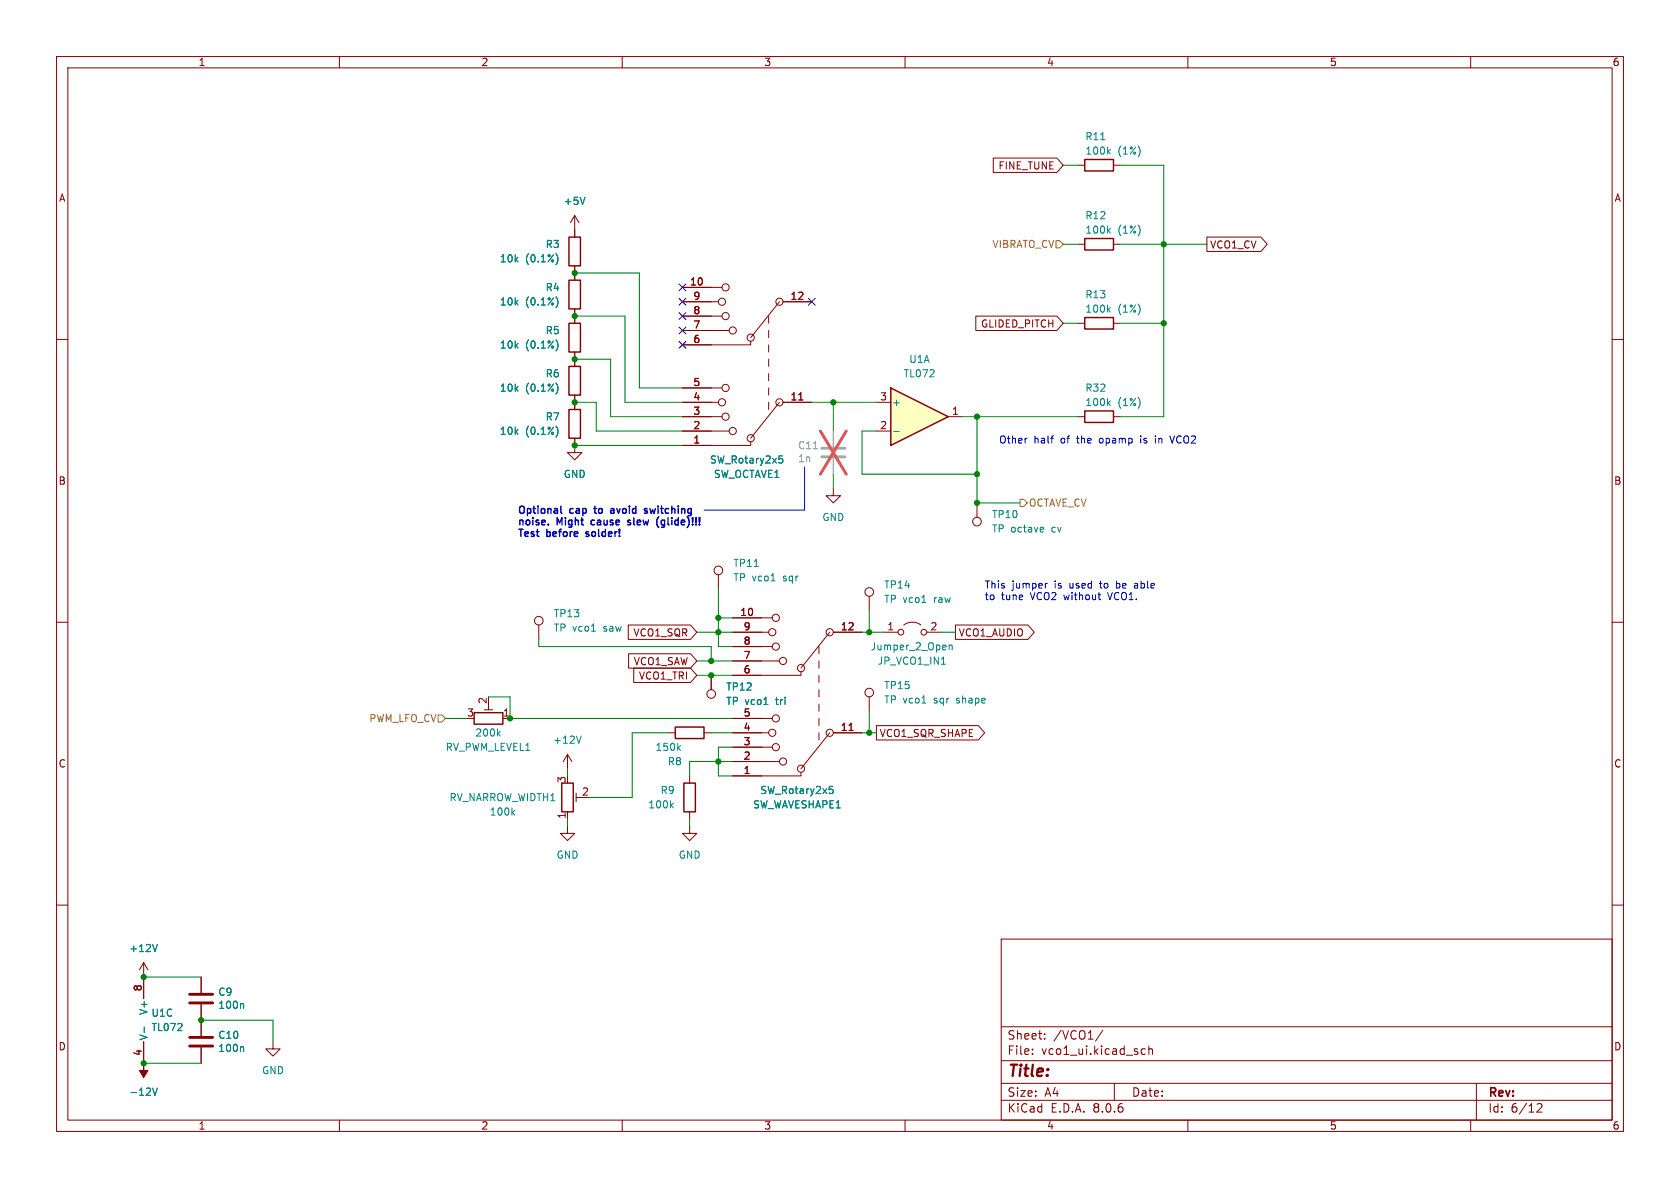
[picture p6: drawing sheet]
<svg xmlns="http://www.w3.org/2000/svg" width="297mm" height="210mm" viewBox="0 0 297 210" stroke-linecap="round" stroke-linejoin="round" font-family="sans-serif">
<g fill="none" stroke="#840000" stroke-width=".18">
<path d="M10 10h277v190h-277zM12 12h273v186h-273zM60 10v2M110 10v2M160 10v2M210 10v2M260 10v2M190.5 29.2h1.3M196.8 29.2h1.3M10 60h2M101.6 40.6v1.3M101.6 47v1.3"/>
<path d="M190.5 57.2h1.3M190.5 43.2h1.3M196.8 57.2h1.3M196.8 43.2h1.3M285 60h2M190.5 73.7h1.3M196.8 73.7h1.3M172.7 88.9v2.5M10 110h2M95.2 110.5v2.5M125.7 119.4v2.5M127 101.6v2.5"/>
<path d="M129.5 111.8h6.4M129.5 116.8h8.3M129.5 109.2h7M129.5 114.3h7M141.6 118.7v.7h-12.1M144.8 114.3v1.3M144.8 116.8v1.3M144.8 119.4v1.3M146.7 111.8l-5.1 6.3M147.3 111.8h5.1M156.2 111.8h2.5M159.8 110.5a2.54 2.54 0 0 1 3 0"/>
<path d="M163.8 111.8h2.6M285 110h2M118.1 129.5h1.3M121.9 137.2v1.2M124.5 129.5h1.2M129.5 134.6h8.3M129.5 127h7M129.5 132.1h7M129.5 129.5h6.4M141.6 136.5v.7h-12.1M144.8 121.9v1.3M144.8 124.5v1.2"/>
<path d="M144.8 127v1.3M144.8 129.5v1.3M146.7 129.5l-5.1 6.4M147.3 129.5h5.1M150.1 129.1h.7M153.7 123.2v2.5M10 160h2M121.9 146.1v1.2h1.3l-1.3 1.3-1.3-1.3h1.3M121.9 143.5v1.3M285 160h2M25.4 170.2v6.3M25.4 170.2l-.8 1.3"/>
<path d="M25.4 170.2l.8 1.3M177 166h108v32h-108zM25.4 184.2v3.8M60 198v2M110 198v2M160 198v2M177 194.5h108M177 191.5h108M177 187.5h108M177 181.5h108M182.5 186.3v.1M182.5 185.5v.1"/>
<path d="M184.7 183.6v.1M184.7 182.8v.1M195 182.1l-1.3 2M197 191.5v3M201.7 186.1l.3 .3 .5-.1M202.5 185.5l-.5-.1-.3 .3M203.1 185.5l.2-.1 .4 .1v.9M203.1 184.9v1.5M210 198v2M260 198v2M261 191.5v6.5M271.7 195.2l.6-.1 .2 .1 .1 .3-.9 1.1h.9"/>
<circle cx="172.7" cy="92.2" r=".76"/>
<circle cx="95.2" cy="109.7" r=".76"/>
<circle cx="127" cy="100.8" r=".76"/>
<circle cx="136.5" cy="111.8" r=".63"/>
<circle cx="137.2" cy="109.2" r=".63"/>
<circle cx="137.2" cy="114.3" r=".63"/>
<circle cx="138.4" cy="116.8" r=".63"/>
<circle cx="141.6" cy="118.1" r=".63"/>
<circle cx="146.7" cy="111.8" r=".63"/>
<circle cx="159.3" cy="111.8" r=".51"/>
<circle cx="163.3" cy="111.8" r=".51"/>
<circle cx="125.7" cy="122.7" r=".76"/>
<circle cx="136.5" cy="129.5" r=".63"/>
<circle cx="137.2" cy="127" r=".63"/>
<circle cx="137.2" cy="132.1" r=".63"/>
<circle cx="138.4" cy="134.6" r=".63"/>
<circle cx="141.6" cy="135.9" r=".63"/>
<circle cx="146.7" cy="129.5" r=".63"/>
<circle cx="153.7" cy="122.4" r=".76"/>
</g>
<path d="M191.8 28.2h5v2h-5zM100.6 41.9h2v5.1h-2zM191.8 56.1h5v2.1h-5zM191.8 42.2h5v2h-5zM191.8 72.6h5v2.1h-5zM119.4 128.5h5.1v2.1h-5.1zM120.9 138.4h2v5.1h-2z" fill="none" stroke="#840000" stroke-width=".25"/>
<g fill="none" stroke="#008484" stroke-width=".18">
<path d="M194.6 24.7h.7M195.9 26.8l.4 .4M196.3 26.4l-.5 .5M98.6 45.4v.8M195.9 54.7l.4 .5M195.9 40.7l.4 .5M196.3 54.3l-.5 .5M196.3 40.4l-.5 .5M195.9 71.2l.4 .5M196.3 70.9l-.5 .4M184.3 93.2l.2 .3-.6 .1M184.4 94l-.1 .1"/>
<path d="M104.6 111.6h.7M133.3 100.1h.8M136.3 102.7h.7M166.4 117.4h.8M167.8 114v.9M167.8 114.2l.2-.2 .3 .1v.8M119.9 132.2l.4 .5M120.3 131.8l-.5 .5M135 124.5h.8M146.6 139h.6M146.6 139.6l.4-.1 .3 .2-.1 .5h-.6M163 124.3h.7"/>
<path d="M118.7 142.3l.3 .5M119 142l-.5 .5M27.8 166.9l-.4 1.3M25.5 181.6v.9M27 192.3l.4 1.3 .4-1.3"/>
</g>
<path d="M25.4 188v1.2h.8l-.8 1.3-.8-1.3h.8z" fill="#840000" stroke="#840000" stroke-width=".18"/>
<path d="M157.5 68.6l10.1 5.1-10.1 5z" fill="#ffffc2"/>
<path d="M100.6 49.5h2v5.1h-2zM100.6 57.2h2v5h-2zM100.6 64.8h2v5.1h-2zM100.6 72.4h2v5.1h-2zM157.5 68.6l10.1 5.1-10.1 5zM83.8 126h5.1v2h-5.1zM99.3 138.4h2v5.1h-2z" fill="none" stroke="#840000" stroke-width=".25"/>
<g fill="none" stroke="#840000" stroke-width=".18">
<path d="M101.6 38.1l-.8 1.3M101.6 38.1v3.8M101.6 38.1l.8 1.3M175.6 27.9h11.2l1.2 1.3-1.2 1.3h-11.2zM101.6 47v2.5M101.6 54.6v2.6M120.6 58.4h8.3M120.6 50.8h7M120.6 55.9h7M120.6 53.3h6.4M135.9 55.9v1.3M135.9 58.4v1.3"/>
<path d="M137.8 53.3l-5.1 6.4M138.4 53.3h5.1M172.5 55.9h14.3l1.2 1.3-1.2 1.2h-14.3zM213.4 41.9h9.5l1.1 1.3-1.1 1.3h-9.5zM101.6 77.5v2.5h1.3l-1.3 1.3-1.3-1.3h1.3M101.6 62.2v2.6M101.6 69.9v2.5M120.6 73.7h7M120.6 76.2h8.3M120.6 71.1h6.4M120.6 68.6h7M132.7 60.3v.7h-12.1"/>
<path d="M132.7 78.1v.6h-12.1M135.9 61v1.2M135.9 63.5v1.3M135.9 66v1.3M135.9 68.6v1.3M135.9 71.1v1.3M137.8 71.1l-5.1 6.4M138.4 71.1h5.1M141.2 70.7h.7M154.9 76.2h2.6M154.9 71.1h2.6M167.6 73.7h2.6"/>
<path d="M147.3 86.4v1.2h1.3l-1.3 1.3-1.3-1.3h1.3M111.1 110.5h11l1.1 1.3-1.1 1.2h-11zM111.1 115.6h11l1.1 1.2-1.1 1.3h-11zM112 118.1h10.1l1.1 1.3-1.1 1.3h-10.1zM125.7 119.4v2.5M129.5 109.2h5.1M129.5 111.8h5.1M129.5 119.4h5.1M129.5 116.8h5.1M129.5 114.3h5.1M147.3 111.8h5.1M153.7 105.4v2.6"/>
<path d="M168.9 110.5h12.8l1.1 1.3-1.1 1.2h-12.8zM85.6 125.5h1.5M86.4 124.5v1M88.9 127h1.3M100.3 133.4v2.5M100.3 133.4l-.7 1.2M100.3 133.4l.8 1.2M129.5 127h5.1M129.5 137.2h5.1M129.5 134.6h5.1M129.5 132.1h5.1M129.5 129.5h5.1"/>
<path d="M147.3 129.5h5.1M150.1 129.1h.7M154.9 128.3h18.1l1.1 1.2-1.1 1.3h-18.1zM100.3 146.1v1.2h1.3l-1.3 1.3-1.2-1.3h1.2M100.3 143.5v1.3M101.9 140.2v1.5M101.9 141h1M25.4 172.7v3.8M35.6 172.7v2.8M35.6 177.5v5.6M25.4 184.2v3.8M35.6 185.2v2.8"/>
<path d="M48.3 184.2v1.2h1.2l-1.2 1.3-1.3-1.3h1.3"/>
<circle cx="127.6" cy="53.3" r=".63"/>
<circle cx="128.3" cy="55.9" r=".63"/>
<circle cx="128.3" cy="50.8" r=".63"/>
<circle cx="129.5" cy="58.4" r=".63"/>
<circle cx="132.7" cy="59.7" r=".63"/>
<circle cx="137.8" cy="53.3" r=".63"/>
<circle cx="127.6" cy="71.1" r=".63"/>
<circle cx="128.3" cy="73.7" r=".63"/>
<circle cx="128.3" cy="68.6" r=".63"/>
<circle cx="129.5" cy="76.2" r=".63"/>
<circle cx="132.7" cy="77.5" r=".63"/>
<circle cx="137.8" cy="71.1" r=".63"/>
<circle cx="153.7" cy="104.6" r=".76"/>
</g>
<g fill="none" stroke="#008484" stroke-width=".18">
<path d="M103.4 34.9l-.4 1.2M98.6 53v.9M98.6 45.4v.8M98.6 60.6v.9M98.6 68.3v.8M98.6 75.9v.8M158 76.3h1M137.7 80.6h.6M137.7 81.1h.5l.2 .2-.1 .5h-.6M163 106.5h.7M88.1 129.6l.3 .5M88.4 129.3l-.4 .5"/>
<path d="M102.7 130.1l-.4 1.3M135 124.5h.8M146.6 139h.6M146.6 139.6l.4-.1 .3 .2-.1 .5h-.6M90.6 143.6l.4 .5M91 143.2l-.5 .5M27.8 166.9l-.4 1.3M42.9 177.4l.2 .2v.7M25.5 181.6v.9M27 192.3l.4 1.3 .4-1.3M42.9 185l.2 .2v.7"/>
</g>
<path d="M145.3 79.2h4.1M145.3 80.8h4.1" fill="none" stroke="#a1a1a1" stroke-width=".51"/>
<path d="M143.8 79.3h.7M147.3 76.2v2.8M147.3 81v2.8" fill="none" stroke="#a1a1a1" stroke-width=".18"/>
<path d="M145 76.2l4.6 7.6M149.6 76.2l-4.6 7.6" fill="none" stroke="#e65255" stroke-width=".46"/>
<path d="M33.5 177.3h4.1M33.5 175.8h4.1M33.5 184.9h4.1M33.5 183.4h4.1" fill="none" stroke="#840000" stroke-width=".51"/>
<path d="M186.7 42.5h.6l.7 .7-.7 .6h-.6zM180.3 88.3h.7l.6 .6-.6 .6h-.7zM77.5 126.4h.6l.6 .6-.6 .6h-.6z" fill="none" stroke="#848400" stroke-width=".18"/>
<g fill="none" stroke="#0000c2" stroke-width=".25">
<path d="M99.2 89.5v1.1l.1 .1M103.6 94.8h.1M103.6 94v.3M104.5 92.1v.6M105 89.9h.5M108 90l.4-.1 .1 .2M108.5 90.2l-.4 .1-.2 .1 .2 .3h.4M111.4 92l-.3-.1-.1 .2v.2l.4 .1v.3h-.4M114.1 89.9l.3 .1M114.1 90.3l.3 .1 .1 .2-.2 .1h-.3M114.9 89.9l.2 .8M116.9 93.1l.3 .1"/>
<path d="M117.1 91.9l-.2 .3v.3l.2 .3"/>
</g>
<g fill="none" stroke="#0000c2" stroke-width=".18">
<path d="M181.5 77.5h.1M185.8 77.5h.4M186.1 77.1h.1M201.7 77.1v.1M201.7 77.5v.8M204.3 77.1v.1M204.3 77.5v.8M206.8 77.1l.4 1.2 .5-1.2M142.2 82.6v7.6h-17.7M185.2 103.1l-.3 .1M194.1 105.2h.5M194.5 106h.1"/>
<path d="M195.8 104.7l.4 1.3M197.4 102.7v1.3M197.4 103.9l.1 .1M197.5 103.1l-.1 .1M200.9 103.1l-.3 .1M201 103.5h-.3l-.2 .2 .1 .2 .4 .1"/>
</g>
<g fill="none" stroke="#008400" stroke-width=".18">
<path d="M188 29.2h2.5M198.1 29.2h7.6v44.5h-7.6M101.6 55.9h8.9v15.2h10.1M101.6 48.3h11.4v20.3h7.6M188 43.2h2.5M188 57.2h2.5M198.1 43.2h15.3M198.1 57.2h7.6M101.6 71.1h3.8v5.1h15.2M101.6 63.5h6.3v10.2h12.7M101.6 78.7h19M143.5 71.1h11.4"/>
<path d="M147.3 71.1v5.1M154.9 76.2h-2.5v7.6h20.3M170.2 73.7h20.3M172.7 73.7v15.2h7.6M147.3 83.8v2.6M95.2 113v1.3h30.5v2.5M123.2 111.8h6.3M123.2 116.8h6.3M123.2 119.4h6.3M127 104.1v10.2h2.5M127 109.2h2.5M152.4 111.8h3.8"/>
<path d="M153.7 108v3.8M166.4 111.8h2.5M78.7 127h3.8M86.4 123.2h3.8v3.8h39.3M100.3 135.9v1.3M118.1 129.5h-6.3v11.5h-7.7M125.7 129.5h3.8M129.5 132.1h-2.5v5.1h2.5M129.5 134.6h-7.6v2.6M152.4 129.5h2.5M153.7 125.7v3.8M100.3 144.8v1.3"/>
<path d="M121.9 144.8v1.3M25.4 172.7h10.2M25.4 188h10.2M35.6 180.3h12.7v3.9"/>
</g>
<path d="M120 57.8l1.3 1.2M120 55.3l1.3 1.2M120 52.7l1.3 1.2M120 50.2l1.3 1.2M121.3 57.8l-1.3 1.2M121.3 55.3l-1.3 1.2M121.3 52.7l-1.3 1.2M121.3 50.2l-1.3 1.2M142.9 52.7l1.2 1.2M144.1 52.7l-1.2 1.2M120 60.4l1.3 1.2M121.3 60.4l-1.3 1.2" fill="none" stroke="#000084" stroke-width=".18"/>
<g fill="#008400" stroke="#008400" stroke-width=".18">
<circle cx="25.4" cy="188" r=".46"/>
<circle cx="25.4" cy="172.7" r=".46"/>
<circle cx="90.2" cy="127" r=".46"/>
<circle cx="35.6" cy="180.3" r=".46"/>
<circle cx="101.6" cy="71.1" r=".46"/>
<circle cx="101.6" cy="78.7" r=".46"/>
<circle cx="147.3" cy="71.1" r=".46"/>
<circle cx="101.6" cy="63.5" r=".46"/>
<circle cx="101.6" cy="48.3" r=".46"/>
<circle cx="101.6" cy="55.9" r=".46"/>
<circle cx="172.7" cy="73.7" r=".46"/>
<circle cx="172.7" cy="83.8" r=".46"/>
<circle cx="205.7" cy="57.2" r=".46"/>
<circle cx="172.7" cy="88.9" r=".46"/>
<circle cx="205.7" cy="43.2" r=".46"/>
<circle cx="127" cy="134.6" r=".46"/>
<circle cx="127" cy="111.8" r=".46"/>
<circle cx="125.7" cy="116.8" r=".46"/>
<circle cx="153.7" cy="129.5" r=".46"/>
<circle cx="125.7" cy="119.4" r=".46"/>
<circle cx="127" cy="109.2" r=".46"/>
<circle cx="153.7" cy="111.8" r=".46"/>
</g>
<text font-size="2.8" fill="#840000" x="178" y="190.9">Title:</text>
<g font-size="2.1" fill="#840000">
<text x="178" y="184">Sheet:</text>
<text x="186.2" y="184">/VCO1/</text>
<text x="178" y="186.7">File:</text>
<text x="184.1" y="186.7">vco1_ui.kicad_sch</text>
<text x="178" y="196.9">KiCad</text>
<text x="178" y="194.1">Size:</text>
<text x="184.7" y="194.1">A4</text>
<text x="185.7" y="196.9">E.D.A.</text>
<text x="193.3" y="196.9">8.0.6</text>
<text x="200" y="194.1">Date:</text>
<text x="263" y="194.3">Rev:</text>
<text x="263" y="196.9">Id:</text>
<text x="267.1" y="196.9">6/12</text>
</g>
<g font-size="1.8" fill="#840000">
<text x="35" y="11.9">1</text>
<text x="85" y="11.9">2</text>
<text x="135" y="11.9">3</text>
<text x="185" y="11.9">4</text>
<text x="235" y="11.9">5</text>
<text x="285" y="11.9">6</text>
<text x="10.3" y="35.9">A</text>
<text x="176.4" y="30.2">FINE_TUNE</text>
<text x="285.3" y="35.9">A</text>
<text x="213.8" y="44.1">VCO1_CV</text>
<text x="121.9" y="50.5">10</text>
<text x="122.5" y="53.1">9</text>
<text x="139.7" y="53.1">12</text>
<text x="122.5" y="58.2">7</text>
<text x="122.5" y="55.6">8</text>
<text x="173.3" y="58.1">GLIDED_PITCH</text>
<text x="122.5" y="60.7">6</text>
<text x="122.5" y="70.9">4</text>
<text x="122.5" y="68.3">5</text>
<text x="139.7" y="70.9">11</text>
<text x="155.5" y="70.9">3</text>
<text x="122.5" y="75.9">2</text>
<text x="122.5" y="73.4">3</text>
<text x="155.5" y="75.9">2</text>
<text x="168.2" y="73.4">1</text>
<text x="122.5" y="78.5">1</text>
<text x="10.3" y="85.9">B</text>
<text x="285.3" y="85.9">B</text>
<text x="111.9" y="112.7">VCO1_SQR</text>
<text x="130.8" y="109">10</text>
<text x="131.4" y="111.5">9</text>
<text x="148.5" y="111.5">12</text>
<text x="156.8" y="111.5">1</text>
<text x="164.4" y="111.5">2</text>
<text x="169.4" y="112.7">VCO1_AUDIO</text>
<text x="111.9" y="117.8">VCO1_SAW</text>
<text x="131.4" y="119.1">6</text>
<text x="131.4" y="116.6">7</text>
<text x="131.4" y="114">8</text>
<text x="86.1" y="124.5" transform="rotate(-90 86.1 124.5)">2</text>
<text x="112.8" y="120.3">VCO1_TRI</text>
<text x="82.5" y="126.7">3</text>
<text x="88.8" y="126.7">1</text>
<text x="131.4" y="131.8">3</text>
<text x="131.4" y="129.3">4</text>
<text x="131.4" y="126.7">5</text>
<text x="148.5" y="129.3">11</text>
<text x="155.4" y="130.5">VCO1_SQR_SHAPE</text>
<text x="10.3" y="135.9">C</text>
<text x="131.4" y="136.9">1</text>
<text x="131.4" y="134.4">2</text>
<text x="285.3" y="135.9">C</text>
<text x="100.1" y="138.5" transform="rotate(-90 100.1 138.5)">3</text>
<text x="102.8" y="140.7">2</text>
<text x="100.1" y="144.9" transform="rotate(-90 100.1 144.9)">1</text>
<text x="25.1" y="175.3" transform="rotate(-90 25.1 175.3)">8</text>
<text x="10.3" y="185.9">D</text>
<text x="285.3" y="185.9">D</text>
<text x="25.1" y="186.8" transform="rotate(-90 25.1 186.8)">4</text>
<text x="35" y="199.9">1</text>
<text x="85" y="199.9">2</text>
<text x="135" y="199.9">3</text>
<text x="185" y="199.9">4</text>
<text x="235" y="199.9">5</text>
<text x="285" y="199.9">6</text>
</g>
<g font-size="1.8" fill="#008484">
<text x="191.8" y="27.5">100k</text>
<text x="191.8" y="25">R11</text>
<text x="197.6" y="27.5">(1%)</text>
<text x="99.6" y="36.4">+5V</text>
<text x="191.8" y="41.5">100k</text>
<text x="191.8" y="39">R12</text>
<text x="197.6" y="41.5">(1%)</text>
<text x="88.3" y="46.6">10k</text>
<text x="92.9" y="46.6">(0.1%)</text>
<text x="96.4" y="44">R3</text>
<text x="96.4" y="51.7">R4</text>
<text x="191.8" y="52.9">R13</text>
<text x="88.3" y="54.2">10k</text>
<text x="92.9" y="54.2">(0.1%)</text>
<text x="96.4" y="59.3">R5</text>
<text x="191.8" y="55.5">100k</text>
<text x="197.6" y="55.5">(1%)</text>
<text x="88.3" y="61.8">10k</text>
<text x="92.9" y="61.8">(0.1%)</text>
<text x="160.6" y="64.4">U1A</text>
<text x="88.3" y="69.4">10k</text>
<text x="92.9" y="69.4">(0.1%)</text>
<text x="96.4" y="66.9">R6</text>
<text x="157.6" y="72">+</text>
<text x="159.6" y="66.9">TL072</text>
<text x="191.8" y="72">100k</text>
<text x="191.8" y="69.4">R32</text>
<text x="197.6" y="72">(1%)</text>
<text x="88.3" y="77.1">10k</text>
<text x="92.9" y="77.1">(0.1%)</text>
<text x="96.4" y="74.5">R7</text>
<text x="125.4" y="82.1">SW_Rotary2x5</text>
<text x="99.6" y="84.7">GND</text>
<text x="126.1" y="84.7">SW_OCTAVE1</text>
<text x="145.3" y="92.3">GND</text>
<text x="175.3" y="94.3">TP octave</text>
<text x="175.3" y="91.8">TP10</text>
<text x="186" y="94.3">cv</text>
<text x="129.5" y="100.4">TP11</text>
<text x="129.5" y="103">TP vco1</text>
<text x="138.5" y="103">sqr</text>
<text x="156.2" y="104.2">TP14</text>
<text x="156.2" y="106.8">TP vco1</text>
<text x="165.2" y="106.8">raw</text>
<text x="97.8" y="111.9">TP vco1</text>
<text x="97.8" y="109.3">TP13</text>
<text x="106.8" y="111.9">saw</text>
<text x="153.8" y="115.2">Jumper_2_Open</text>
<text x="155.1" y="117.7">JP_VCO1_IN1</text>
<text x="128.3" y="122.3">TP12</text>
<text x="128.3" y="124.8">TP vco1</text>
<text x="137.3" y="124.8">tri</text>
<text x="156.2" y="124.6">TP vco1</text>
<text x="156.2" y="122">TP15</text>
<text x="165.2" y="124.6">sqr</text>
<text x="169.3" y="124.6">shape</text>
<text x="83.9" y="130.4">200k</text>
<text x="97.7" y="131.7">+12V</text>
<text x="78.7" y="132.9">RV_PWM_LEVEL1</text>
<text x="115.8" y="132.9">150k</text>
<text x="118" y="135.5">R8</text>
<text x="79.4" y="141.8">RV_NARROW_WIDTH1</text>
<text x="114.5" y="143.1">100k</text>
<text x="116.7" y="140.6">R9</text>
<text x="133" y="143.1">SW_WAVESHAPE1</text>
<text x="134.3" y="140.6">SW_Rotary2x5</text>
<text x="86.5" y="144.4">100k</text>
<text x="98.3" y="152">GND</text>
<text x="119.9" y="152">GND</text>
<text x="22.8" y="168.5">+12V</text>
<text x="26.3" y="179.5" transform="rotate(-90 26.3 179.5)">V+</text>
<text x="26.7" y="179.9">U1C</text>
<text x="38.5" y="176.2">C9</text>
<text x="38.5" y="178.5">100n</text>
<text x="26.3" y="184" transform="rotate(-90 26.3 184)">V-</text>
<text x="26.7" y="182.5">TL072</text>
<text x="38.5" y="183.8">C10</text>
<text x="38.5" y="186.2">100n</text>
<text x="46.2" y="190.1">GND</text>
<text x="22.8" y="193.9">-12V</text>
</g>
<g font-size="1.8" fill="#848400">
<text x="175.3" y="44">VIBRATO_CV</text>
<text x="181.8" y="89.8">OCTAVE_CV</text>
<text x="65.2" y="127.9">PWM_LFO_CV</text>
</g>
<g font-size="1.8" fill="#a1a1a1">
<text x="141" y="81.9">1n</text>
<text x="141" y="79.6">C11</text>
</g>
<g font-size="1.8" fill="#0000c2">
<text x="176.5" y="78.5">Other</text>
<text x="182.8" y="78.5">half</text>
<text x="187.6" y="78.5">of</text>
<text x="190.7" y="78.5">the</text>
<text x="194.8" y="78.5">opamp</text>
<text x="202.3" y="78.5">is</text>
<text x="205.1" y="78.5">in</text>
<text x="208" y="78.5">VCO2</text>
<text x="91.4" y="90.9">Optional</text>
<text x="91.4" y="93">noise.</text>
<text x="91.4" y="95">Test</text>
<text x="96.7" y="95">before</text>
<text x="98.5" y="93">Might</text>
<text x="100.8" y="90.9">cap</text>
<text x="104.2" y="95">solder!</text>
<text x="105.1" y="93">cause</text>
<text x="105.7" y="90.9">to</text>
<text x="109.1" y="90.9">avoid</text>
<text x="112.1" y="93">slew</text>
<text x="115.5" y="90.9">switching</text>
<text x="117.7" y="93">(glide)!!!</text>
<text x="174" y="104.1">This</text>
<text x="174" y="106.2">to</text>
<text x="177" y="106.2">tune</text>
<text x="178.9" y="104.1">jumper</text>
<text x="182.3" y="106.2">VCO2</text>
<text x="186.6" y="104.1">is</text>
<text x="188.4" y="106.2">without</text>
<text x="189.4" y="104.1">used</text>
<text x="194.9" y="104.1">to</text>
<text x="196.4" y="106.2">VCO1.</text>
<text x="198" y="104.1">be</text>
<text x="201.4" y="104.1">able</text>
</g>
</svg>
